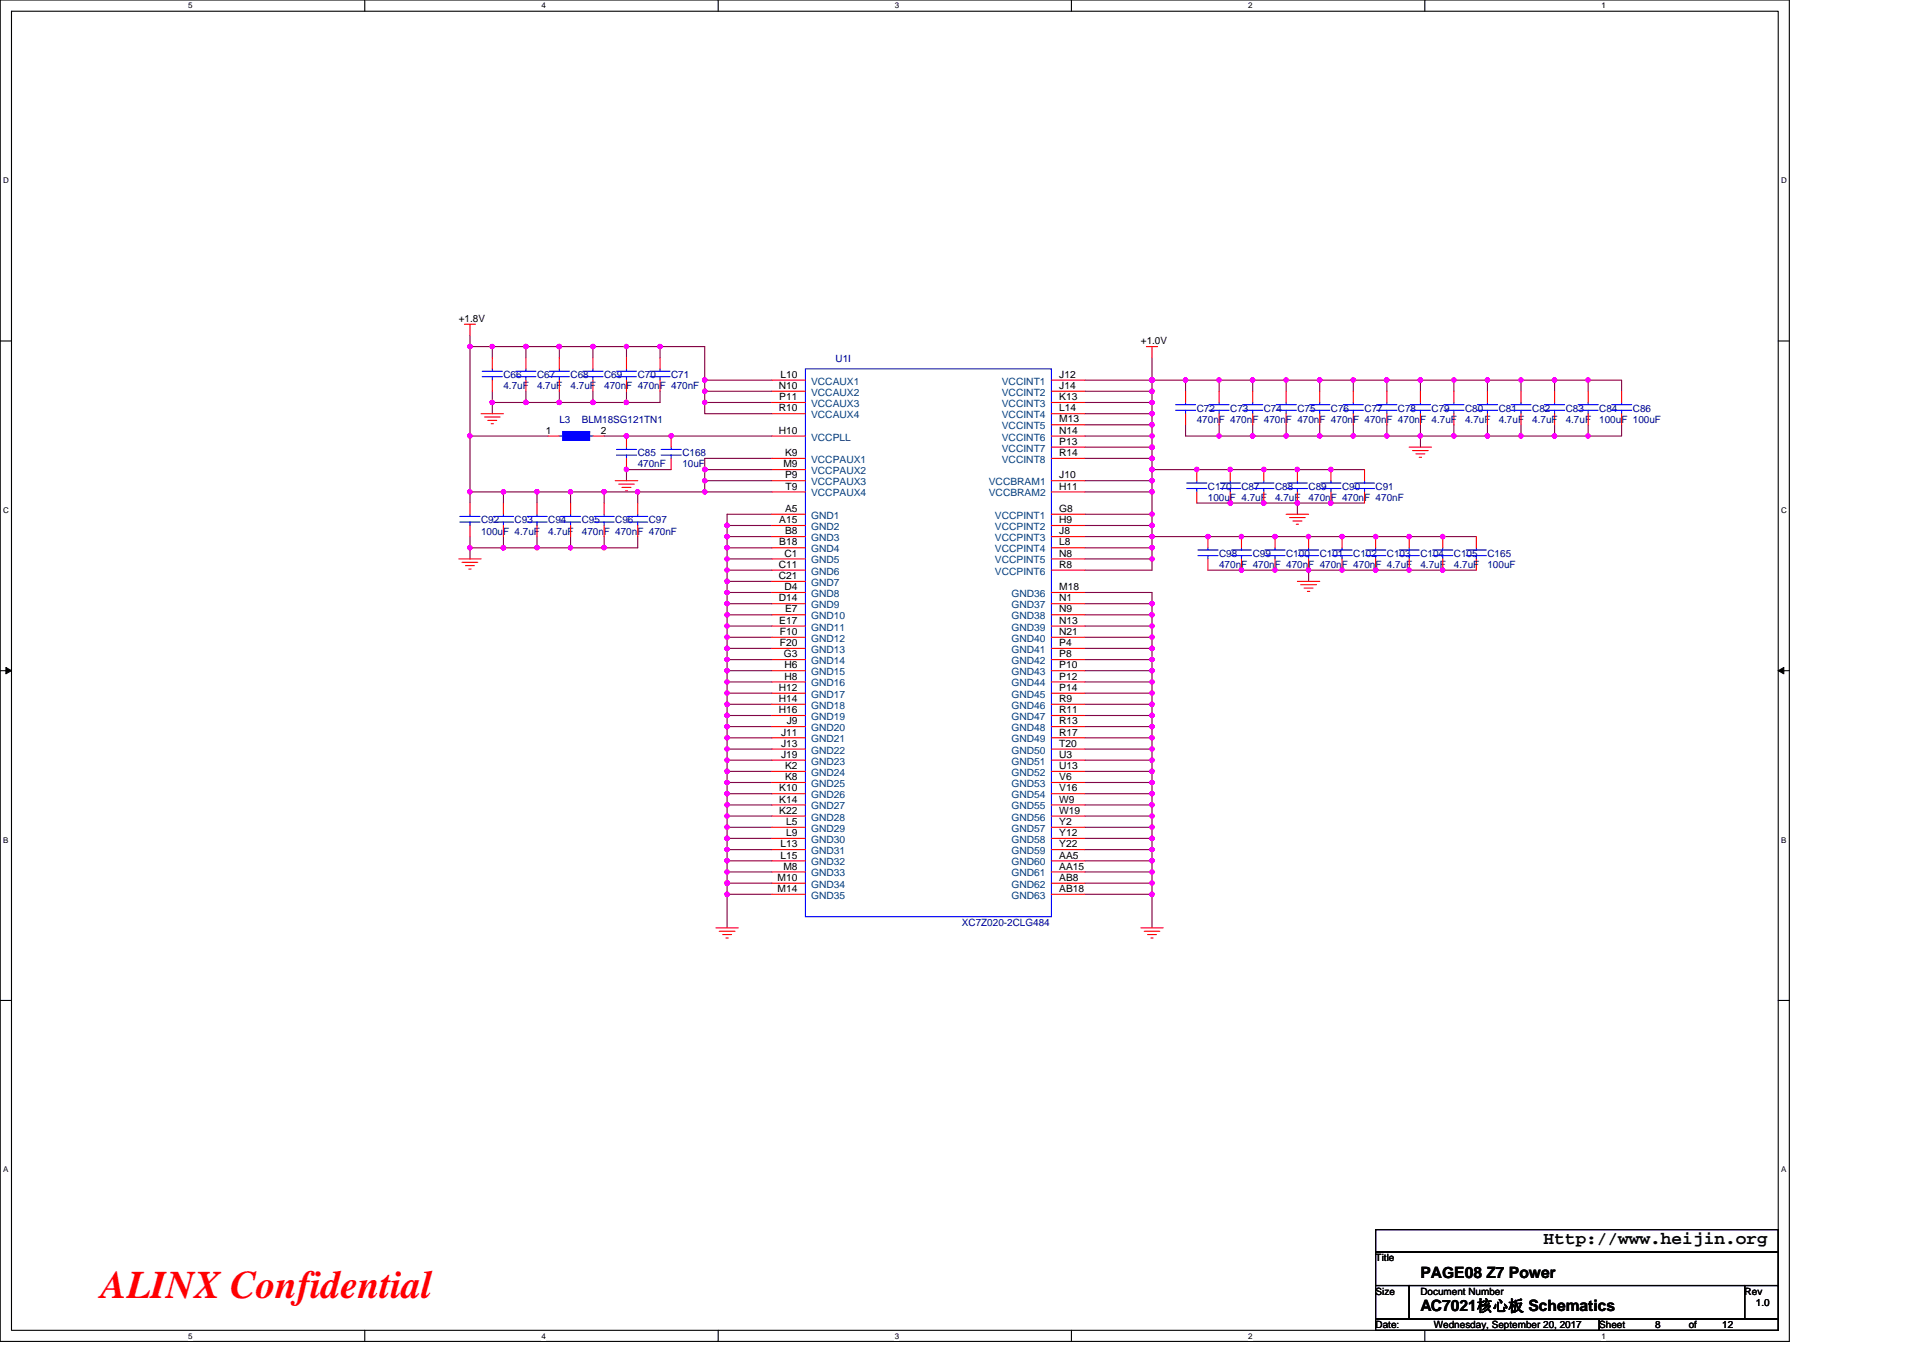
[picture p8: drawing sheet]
<svg xmlns="http://www.w3.org/2000/svg" width="297mm" height="210mm" viewBox="0 0 297 210" stroke-linecap="round" stroke-linejoin="round" font-family="sans-serif">
<path d="M0 0h276.4v207.3h-276.4zM1.8 1.7h272.9v203.8h-272.9z" fill="none" stroke="#000" stroke-width=".17"/>
<g fill="#fff">
<path d="M29.1 .2h.6v1.4h-.6z"/>
<path d="M29.1 205.7h.6v1.4h-.6z"/>
</g>
<path d="M56.3 0v1.7M56.3 205.5v1.8" fill="none" stroke="#000" stroke-width=".17"/>
<g fill="#fff">
<path d="M83.6 .2h.7v1.4h-.7z"/>
<path d="M83.6 205.7h.7v1.4h-.7z"/>
</g>
<path d="M110.9 0v1.7M110.9 205.5v1.8" fill="none" stroke="#000" stroke-width=".17"/>
<g fill="#fff">
<path d="M138.2 .2h.7v1.4h-.7z"/>
<path d="M138.2 205.7h.7v1.4h-.7z"/>
</g>
<path d="M165.5 0v1.7M165.5 205.5v1.8" fill="none" stroke="#000" stroke-width=".17"/>
<g fill="#fff">
<path d="M192.8 .2h.6v1.4h-.6z"/>
<path d="M192.8 205.7h.6v1.4h-.6z"/>
</g>
<path d="M220.1 0v1.7M220.1 205.5v1.8" fill="none" stroke="#000" stroke-width=".17"/>
<g fill="#fff">
<path d="M247.4 .2h.6v1.4h-.6z"/>
<path d="M247.4 205.7h.6v1.4h-.6z"/>
<path d="M.5 27.2h.8v1.4h-.8z"/>
<path d="M275.1 27.2h.9v1.4h-.9z"/>
<path d="M.5 78.1h.8v1.4h-.8z"/>
<path d="M275.1 78.1h.9v1.4h-.9z"/>
</g>
<path d="M0 52.7h1.8M274.7 52.7h1.7" fill="none" stroke="#000" stroke-width=".17"/>
<g fill="#fff">
<path d="M.5 129.1h.8v1.4h-.8z"/>
<path d="M275.1 129.1h.8v1.4h-.8z"/>
</g>
<path d="M0 103.6h1.8M274.7 103.6h1.7" fill="none" stroke="#000" stroke-width=".17"/>
<path d="M.9 103.1l.9 .5-.9 .5zM274.7 103.6l.8-.5v1z" fill="#000" stroke="#000" stroke-width=".15"/>
<g fill="#fff">
<path d="M.5 180h.8v1.4h-.8z"/>
<path d="M275.1 180h.8v1.4h-.8z"/>
</g>
<path d="M0 154.6h1.8M274.7 154.6h1.7M212.5 190h62.2v3.5h-62.2zM212.5 193.5h62.2v5.1h-62.2zM212.5 198.6h5.2v5.2h-5.2zM217.7 198.6h51.8v5.2h-51.8zM269.5 198.6h5.2v5.2h-5.2zM212.5 203.8h34.5v1.7h-34.5zM247 203.8h27.7v1.7h-27.7z" fill="none" stroke="#000" stroke-width=".17"/>
<g fill="none" stroke="#800040" stroke-width=".17">
<path d="M72.6 53.6v13.8h12.1M72.6 53.6h3.4M72.6 51.8v1.8M76 53.6v1.7M76 53.6h5.2M81.2 53.6h5.2M81.2 53.6v1.7M86.4 53.6h5.2M86.4 53.6v1.7M91.6 53.6h10.4M91.6 53.6v1.7M96.8 53.6v1.7"/>
<path d="M102 53.6h6.9v5.1h10.3M102 53.6v1.7M108.9 58.7v1.8M167.6 58.7h10.3M177.9 58.7h5.2M177.9 58.7v1.8M177.9 55.3v3.4M183.1 58.7v1.8M183.1 58.7h5.2M188.3 58.7v1.8M188.3 58.7h5.2M193.5 58.7v1.8"/>
<path d="M193.5 58.7h5.2M198.7 58.7v1.8M198.7 58.7h5.2M203.9 58.7v1.8M203.9 58.7h5.1M209 58.7v1.8M209 58.7h5.2M214.2 58.7v1.8M214.2 58.7h5.2M219.4 58.7v1.8M219.4 58.7h5.2M224.6 58.7v1.8"/>
<path d="M224.6 58.7h5.2M229.8 58.7v1.8M229.8 58.7h5.1M234.9 58.7v1.8M234.9 58.7h5.2M240.1 58.7v1.8M240.1 58.7h5.2M245.3 58.7v1.8M245.3 58.7h5.2v1.8M72.6 76v1.7M72.6 76h5.2v1.7M72.6 67.4v8.6"/>
<path d="M76 60.5v1.7M76 62.2h5.2M76 62.2v1.7M77.8 76h5.1v1.7M81.2 62.2h5.2M81.2 60.5v1.7M82.9 76h5.2v1.7M86.4 62.2h5.2M86.4 60.5v1.7M88.1 76h5.2M91.6 60.5v1.7M91.6 62.2h5.2"/>
<path d="M93.3 76h5.2M93.3 67.4h25.9M93.3 76v1.7M96.8 60.5v1.7M98.5 76v1.7M98.5 76h10.4M102 60.5v1.7h-5.2M103.7 72.6h-6.9v1.7M108.9 62.2v1.7h10.3M108.9 60.5v1.7h10.3M108.9 60.5h10.3M108.9 76h10.3"/>
<path d="M108.9 72.6h10.3M108.9 74.3h10.3M108.9 74.3v1.7M108.9 72.6v1.7M119.2 70.8h-10.3v1.8M119.2 79.5h-6.9v1.7M167.6 60.5h10.3M167.6 62.2h10.3v1.7M167.6 63.9h10.3M167.6 65.6h10.3M167.6 67.4h10.3M167.6 69.1h10.3"/>
<path d="M167.6 70.8h10.3v1.8M167.6 74.3h10.3M167.6 76h10.3M167.6 79.5h10.3M177.9 63.9v1.7M177.9 67.4v1.7M177.9 74.3v1.7M177.9 65.6v1.8M177.9 79.5v1.7M177.9 72.6v1.7M177.9 76v3.5M177.9 69.1v1.7"/>
<path d="M177.9 60.5v1.7M177.9 72.6h32.9M183.1 65.6v1.8h5.2M184.9 77.7h15.5M188.3 65.6v1.8M188.3 67.4h5.2M193.5 65.6v1.8M193.5 67.4h5.2M198.7 65.6v1.8M198.7 67.4h5.2M200.4 77.7v1.8M200.4 77.7h10.4"/>
<path d="M203.9 65.6v1.8M203.9 67.4h5.1M209 65.6v1.8M209 67.4h5.2M214.2 65.6v1.8M214.2 67.4h5.2M219.4 65.6v1.8M219.4 67.4v1.7M219.4 67.4h5.2M224.6 65.6v1.8M224.6 67.4h5.2M229.8 67.4h5.1"/>
<path d="M229.8 65.6v1.8M234.9 65.6v1.8M234.9 67.4h5.2M240.1 65.6v1.8M240.1 67.4h5.2M245.3 65.6v1.8M250.5 65.6v1.8h-5.2M72.6 84.6h5.2M72.6 84.6v1.8M72.6 82.9v1.7M77.8 84.6h5.1M77.8 82.9v1.7"/>
<path d="M82.9 84.6h5.2M82.9 82.9v1.7M88.1 82.9v1.7M88.1 84.6h5.2M93.3 82.9v1.7M98.5 82.9v1.7h-5.2M112.3 81.2h6.9M112.3 82.9h6.9M112.3 84.6h6.9M112.3 86.4h6.9M112.3 88.1h6.9M112.3 89.8h6.9"/>
<path d="M112.3 91.5h6.9M112.3 93.3h6.9M112.3 95h6.9M112.3 96.7h6.9M112.3 98.5h6.9M112.3 81.2v1.7M112.3 82.9v1.7M112.3 84.6v1.8M112.3 86.4v1.7M112.3 88.1v1.7M112.3 89.8v1.7M112.3 91.5v1.8"/>
<path d="M112.3 93.3v1.7M112.3 95v1.7M112.3 96.7v1.8M112.3 98.5v1.7M167.6 81.2h10.3M167.6 82.9h10.3M167.6 84.6h10.3M167.6 86.4h10.3M167.6 91.5h10.3v1.8M167.6 93.3h10.3M167.6 95h10.3M167.6 96.7h10.3"/>
<path d="M167.6 98.5h10.3M177.9 81.2v1.7M177.9 84.6v1.8M177.9 86.4v1.7h-10.3M177.9 82.9v1.7M177.9 93.3v1.7M177.9 95v1.7M177.9 96.7v1.8M177.9 98.5v1.7M177.9 82.9h50.1M186.6 88.1h15.5M202.1 88.1v1.7"/>
<path d="M202.1 88.1h25.9M112.3 100.2h6.9M112.3 101.9h6.9M112.3 103.6h6.9M112.3 105.4h6.9M112.3 107.1h6.9M112.3 108.8h6.9M112.3 110.6h6.9M112.3 112.3h6.9M112.3 114h6.9M112.3 115.7h6.9M112.3 117.5h6.9"/>
<path d="M112.3 119.2h6.9M112.3 100.2v1.7M112.3 101.9v1.7M112.3 103.6v1.8M112.3 105.4v1.7M112.3 107.1v1.7M112.3 108.8v1.8M112.3 110.6v1.7M112.3 112.3v1.7M112.3 114v1.7M112.3 115.7v1.8M112.3 117.5v1.7"/>
<path d="M112.3 119.2v1.7M167.6 100.2h10.3M167.6 101.9h10.3M167.6 103.6h10.3M167.6 105.4h10.3M167.6 107.1h10.3M167.6 108.8h10.3M167.6 110.6h10.3M167.6 112.3h10.3M167.6 114h10.3M167.6 115.7h10.3M167.6 117.5h10.3"/>
<path d="M167.6 119.2h10.3M177.9 100.2v1.7M177.9 103.6v1.8M177.9 101.9v1.7M177.9 110.6v1.7M177.9 108.8v1.8M177.9 107.1v1.7M177.9 105.4v1.7M177.9 112.3v1.7M177.9 114v1.7M177.9 115.7v1.8M177.9 117.5v1.7"/>
<path d="M177.9 119.2v1.7M112.3 120.9h6.9M112.3 122.6h6.9M112.3 124.4h6.9M112.3 126.1h6.9M112.3 127.8h6.9M112.3 129.5h6.9M112.3 131.3h6.9M112.3 133h6.9M112.3 134.7h6.9M112.3 136.5h6.9M112.3 138.2h6.9"/>
<path d="M112.3 120.9v1.7M112.3 122.6v1.8M112.3 124.4v1.7M112.3 127.8v1.7M112.3 129.5v1.8M112.3 131.3v1.7M112.3 134.7v1.8M112.3 138.2v5.2M112.3 126.1v1.7M112.3 133v1.7M112.3 136.5v1.7M167.6 120.9h10.3"/>
<path d="M167.6 122.6h10.3M167.6 124.4h10.3M167.6 126.1h10.3M167.6 127.8h10.3M167.6 129.5h10.3M167.6 131.3h10.3M167.6 133h10.3M167.6 134.7h10.3M167.6 136.5h10.3M167.6 138.2h10.3M177.9 120.9v1.7M177.9 124.4v1.7"/>
<path d="M177.9 122.6v1.8M177.9 131.3v1.7M177.9 129.5v1.8M177.9 127.8v1.7M177.9 126.1v1.7M177.9 138.2v5.2M177.9 134.7v1.8M177.9 133v1.7M177.9 136.5v1.7"/>
</g>
<g fill="#f0f" stroke="#f0f" stroke-width=".17">
<circle cx="91.6" cy="62.2" r=".33"/>
<circle cx="96.8" cy="62.2" r=".33"/>
<circle cx="81.2" cy="53.5" r=".33"/>
<circle cx="76" cy="53.5" r=".33"/>
<circle cx="108.9" cy="62.2" r=".33"/>
<circle cx="108.9" cy="60.4" r=".34"/>
<circle cx="108.9" cy="58.7" r=".34"/>
<circle cx="72.6" cy="76" r=".34"/>
<circle cx="72.6" cy="84.6" r=".34"/>
<circle cx="86.4" cy="62.2" r=".33"/>
<circle cx="81.2" cy="62.2" r=".33"/>
<circle cx="76" cy="62.2" r=".33"/>
<circle cx="91.6" cy="53.5" r=".33"/>
<circle cx="86.4" cy="53.5" r=".33"/>
<circle cx="96.8" cy="53.5" r=".33"/>
<circle cx="101.9" cy="53.5" r=".33"/>
<circle cx="77.8" cy="76" r=".34"/>
<circle cx="82.9" cy="76" r=".34"/>
<circle cx="93.3" cy="76" r=".34"/>
<circle cx="88.1" cy="76" r=".34"/>
<circle cx="98.5" cy="76" r=".34"/>
<circle cx="77.8" cy="84.6" r=".34"/>
<circle cx="93.3" cy="84.6" r=".34"/>
<circle cx="82.9" cy="84.6" r=".34"/>
<circle cx="88.1" cy="84.6" r=".34"/>
<circle cx="108.9" cy="76" r=".34"/>
<circle cx="108.9" cy="72.5" r=".34"/>
<circle cx="108.9" cy="74.3" r=".34"/>
<circle cx="103.7" cy="67.3" r=".34"/>
<circle cx="96.8" cy="72.5" r=".34"/>
<circle cx="96.8" cy="67.3" r=".34"/>
<circle cx="72.6" cy="67.3" r=".34"/>
<circle cx="72.6" cy="53.5" r=".33"/>
<circle cx="112.3" cy="81.2" r=".34"/>
<circle cx="112.3" cy="82.9" r=".34"/>
<circle cx="112.3" cy="84.6" r=".34"/>
<circle cx="112.3" cy="86.4" r=".34"/>
<circle cx="112.3" cy="88.1" r=".33"/>
<circle cx="112.3" cy="89.8" r=".34"/>
<circle cx="112.3" cy="91.5" r=".34"/>
<circle cx="112.3" cy="93.3" r=".34"/>
<circle cx="112.3" cy="95" r=".34"/>
<circle cx="112.3" cy="96.7" r=".33"/>
<circle cx="112.3" cy="98.4" r=".34"/>
<circle cx="112.3" cy="100.2" r=".34"/>
<circle cx="112.3" cy="101.9" r=".34"/>
<circle cx="112.3" cy="103.6" r=".34"/>
<circle cx="112.3" cy="105.4" r=".33"/>
<circle cx="112.3" cy="107.1" r=".34"/>
<circle cx="112.3" cy="108.8" r=".34"/>
<circle cx="112.3" cy="110.5" r=".34"/>
<circle cx="112.3" cy="112.3" r=".34"/>
<circle cx="112.3" cy="114" r=".33"/>
<circle cx="112.3" cy="115.7" r=".34"/>
<circle cx="112.3" cy="117.5" r=".34"/>
<circle cx="112.3" cy="119.2" r=".34"/>
<circle cx="112.3" cy="120.9" r=".34"/>
<circle cx="112.3" cy="122.6" r=".33"/>
<circle cx="112.3" cy="124.4" r=".34"/>
<circle cx="112.3" cy="127.8" r=".34"/>
<circle cx="112.3" cy="129.5" r=".34"/>
<circle cx="112.3" cy="131.3" r=".33"/>
<circle cx="112.3" cy="134.7" r=".34"/>
<circle cx="112.3" cy="136.4" r=".34"/>
<circle cx="112.3" cy="138.2" r=".34"/>
<circle cx="177.9" cy="58.7" r=".34"/>
<circle cx="177.9" cy="62.2" r=".33"/>
<circle cx="177.9" cy="65.6" r=".34"/>
<circle cx="177.9" cy="63.9" r=".34"/>
<circle cx="177.9" cy="69.1" r=".34"/>
<circle cx="177.9" cy="67.3" r=".34"/>
<circle cx="177.9" cy="70.8" r=".33"/>
<circle cx="177.9" cy="74.3" r=".34"/>
<circle cx="177.9" cy="79.4" r=".33"/>
<circle cx="177.9" cy="82.9" r=".34"/>
<circle cx="177.9" cy="81.2" r=".34"/>
<circle cx="177.9" cy="86.4" r=".34"/>
<circle cx="177.9" cy="84.6" r=".34"/>
<circle cx="177.9" cy="93.3" r=".34"/>
<circle cx="177.9" cy="95" r=".34"/>
<circle cx="177.9" cy="96.7" r=".33"/>
<circle cx="177.9" cy="100.2" r=".34"/>
<circle cx="177.9" cy="103.6" r=".34"/>
<circle cx="177.9" cy="101.9" r=".34"/>
<circle cx="177.9" cy="110.5" r=".34"/>
<circle cx="177.9" cy="108.8" r=".34"/>
<circle cx="177.9" cy="107.1" r=".34"/>
<circle cx="177.9" cy="105.4" r=".33"/>
<circle cx="177.9" cy="112.3" r=".34"/>
<circle cx="177.9" cy="114" r=".33"/>
<circle cx="177.9" cy="115.7" r=".34"/>
<circle cx="177.9" cy="117.5" r=".34"/>
<circle cx="177.9" cy="120.9" r=".34"/>
<circle cx="177.9" cy="124.4" r=".34"/>
<circle cx="177.9" cy="122.6" r=".33"/>
<circle cx="177.9" cy="131.3" r=".33"/>
<circle cx="177.9" cy="129.5" r=".34"/>
<circle cx="177.9" cy="127.8" r=".34"/>
<circle cx="177.9" cy="126.1" r=".34"/>
<circle cx="177.9" cy="138.2" r=".34"/>
<circle cx="177.9" cy="134.7" r=".34"/>
<circle cx="177.9" cy="133" r=".34"/>
<circle cx="177.9" cy="119.2" r=".34"/>
<circle cx="245.3" cy="58.7" r=".34"/>
<circle cx="240.1" cy="58.7" r=".34"/>
<circle cx="229.8" cy="58.7" r=".34"/>
<circle cx="224.6" cy="58.7" r=".34"/>
<circle cx="219.4" cy="58.7" r=".34"/>
<circle cx="214.2" cy="58.7" r=".34"/>
<circle cx="209" cy="58.7" r=".34"/>
<circle cx="203.9" cy="58.7" r=".34"/>
<circle cx="198.7" cy="58.7" r=".34"/>
<circle cx="193.5" cy="58.7" r=".34"/>
<circle cx="188.3" cy="58.7" r=".34"/>
<circle cx="183.1" cy="58.7" r=".34"/>
<circle cx="234.9" cy="67.3" r=".34"/>
<circle cx="224.6" cy="67.3" r=".34"/>
<circle cx="219.4" cy="67.3" r=".34"/>
<circle cx="214.2" cy="67.3" r=".34"/>
<circle cx="209" cy="67.3" r=".34"/>
<circle cx="203.9" cy="67.3" r=".34"/>
<circle cx="198.7" cy="67.3" r=".34"/>
<circle cx="193.5" cy="67.3" r=".34"/>
<circle cx="188.3" cy="67.3" r=".34"/>
<circle cx="245.3" cy="67.3" r=".34"/>
<circle cx="240.1" cy="67.3" r=".34"/>
<circle cx="205.6" cy="72.5" r=".34"/>
<circle cx="195.2" cy="72.5" r=".34"/>
<circle cx="190" cy="72.5" r=".34"/>
<circle cx="184.8" cy="72.5" r=".34"/>
<circle cx="177.9" cy="72.5" r=".34"/>
<circle cx="190" cy="77.7" r=".34"/>
<circle cx="205.6" cy="77.7" r=".34"/>
<circle cx="200.4" cy="77.7" r=".34"/>
<circle cx="195.2" cy="77.7" r=".34"/>
<circle cx="200.4" cy="72.5" r=".34"/>
<circle cx="217.7" cy="82.9" r=".34"/>
<circle cx="212.5" cy="82.9" r=".34"/>
<circle cx="191.7" cy="82.9" r=".34"/>
<circle cx="186.6" cy="82.9" r=".34"/>
<circle cx="207.3" cy="82.9" r=".34"/>
<circle cx="196.9" cy="82.9" r=".34"/>
<circle cx="202.1" cy="82.9" r=".34"/>
<circle cx="196.9" cy="88.1" r=".33"/>
<circle cx="222.8" cy="88.1" r=".33"/>
<circle cx="217.7" cy="88.1" r=".33"/>
<circle cx="191.8" cy="88.1" r=".33"/>
<circle cx="202.1" cy="88.1" r=".33"/>
<circle cx="207.3" cy="88.1" r=".33"/>
<circle cx="229.8" cy="67.3" r=".34"/>
<circle cx="234.9" cy="58.7" r=".34"/>
<circle cx="177.9" cy="98.4" r=".34"/>
<circle cx="112.3" cy="126.1" r=".34"/>
<circle cx="177.9" cy="76" r=".34"/>
<circle cx="177.9" cy="60.4" r=".34"/>
<circle cx="177.9" cy="136.4" r=".34"/>
<circle cx="112.3" cy="133" r=".34"/>
<circle cx="212.5" cy="88.1" r=".33"/>
<circle cx="222.8" cy="82.9" r=".34"/>
</g>
<g fill="none" stroke="#f00" stroke-width=".17">
<path d="M71.7 50.1h1.7M72.6 50.1v1.7M76 55.3v1.7M76 58.7v1.8M81.2 55.3v1.7M81.2 58.7v1.8M86.4 55.3v1.7M86.4 58.7v1.8M91.6 55.3v1.7M91.6 58.7v1.8M96.8 55.3v1.7M96.8 58.7v1.8"/>
<path d="M102 55.3v1.7M102 58.7v1.8M119.2 58.7h5.2M162.4 58.7h5.2M177.1 53.6h1.7M177.9 53.6v1.7M72.6 77.7v1.8M74.3 63.9h3.5M74.8 64.4h2.5M75.4 65h1.3M75.9 65.5h.3M77.8 77.7v1.8"/>
<path d="M82.9 77.7v1.8M84.7 67.4h1.7M88.1 77.7v1.8M91.6 67.4h1.7M93.3 77.7v1.8M95 74.3h3.5M95.6 74.8h2.4M96.1 75.3h1.4M96.6 75.8h.3M96.8 67.4v1.7M96.8 70.8v1.8M98.5 77.7v1.8"/>
<path d="M103.7 67.4v1.7M103.7 70.8v1.8M119.2 60.5h5.2M119.2 62.2h5.2M119.2 63.9h5.2M119.2 67.4h5.2M119.2 70.8h5.2M119.2 72.6h5.2M119.2 74.3h5.2M119.2 76h5.2M119.2 79.5h5.2M162.4 60.5h5.2"/>
<path d="M162.4 62.2h5.2M162.4 63.9h5.2M162.4 65.6h5.2M162.4 67.4h5.2M162.4 69.1h5.2M162.4 70.8h5.2M162.4 74.3h5.2M162.4 76h5.2M162.4 79.5h5.2M183.1 60.5v1.7M183.1 63.9v1.7M184.9 72.6v1.7"/>
<path d="M184.9 76v1.7M188.3 60.5v1.7M188.3 63.9v1.7M190 72.6v1.7M190 76v1.7M193.5 60.5v1.7M193.5 63.9v1.7M195.2 72.6v1.7M195.2 76v1.7M198.7 79.5h3.4M198.7 60.5v1.7M198.7 63.9v1.7"/>
<path d="M199.2 80h2.4M200.4 72.6v1.7M200.4 76v1.7M203.9 60.5v1.7M203.9 63.9v1.7M205.6 72.6v1.7M205.6 76v1.7M209 60.5v1.7M209 63.9v1.7M210.8 72.6v1.7M210.8 76v1.7M214.2 60.5v1.7"/>
<path d="M214.2 63.9v1.7M217.7 69.1h3.4M218.2 69.6h2.4M218.7 70.1h1.4M219.2 70.7h.4M219.4 60.5v1.7M219.4 63.9v1.7M224.6 60.5v1.7M224.6 63.9v1.7M229.8 60.5v1.7M229.8 63.9v1.7M234.9 60.5v1.7"/>
<path d="M234.9 63.9v1.7M240.1 60.5v1.7M240.1 63.9v1.7M245.3 60.5v1.7M245.3 63.9v1.7M250.5 60.5v1.7M250.5 63.9v1.7M70.9 86.4h3.4M71.4 86.9h2.4M71.9 87.4h1.4M72.4 87.9h.4M72.6 81.2v1.7"/>
<path d="M77.8 81.2v1.7M82.9 81.2v1.7M88.1 81.2v1.7M93.3 81.2v1.7M98.5 81.2v1.7M119.2 81.2h5.2M119.2 82.9h5.2M119.2 84.6h5.2M119.2 86.4h5.2M119.2 88.1h5.2M119.2 89.8h5.2M119.2 91.5h5.2"/>
<path d="M119.2 93.3h5.2M119.2 95h5.2M119.2 96.7h5.2M119.2 98.5h5.2M162.4 81.2h5.2M162.4 82.9h5.2M162.4 84.6h5.2M162.4 86.4h5.2M162.4 88.1h5.2M162.4 91.5h5.2M162.4 93.3h5.2M162.4 95h5.2"/>
<path d="M162.4 96.7h5.2M162.4 98.5h5.2M186.6 82.9v1.7M186.6 86.4v1.7M191.8 82.9v1.7M191.8 86.4v1.7M197 82.9v1.7M197 86.4v1.7M199.7 80.5h1.4M200.2 81h.4M200.4 89.8h3.5M200.9 90.3h2.4"/>
<path d="M201.4 90.9h1.4M201.9 91.4h.4M202.1 82.9v1.7M202.1 86.4v1.7M207.3 82.9v1.7M207.3 86.4v1.7M212.5 82.9v1.7M212.5 86.4v1.7M217.7 82.9v1.7M217.7 86.4v1.7M222.9 82.9v1.7M222.9 86.4v1.7"/>
<path d="M228 82.9v1.7M228 86.4v1.7M119.2 100.2h5.2M119.2 101.9h5.2M119.2 103.6h5.2M119.2 105.4h5.2M119.2 107.1h5.2M119.2 108.8h5.2M119.2 110.6h5.2M119.2 112.3h5.2M119.2 114h5.2M119.2 115.7h5.2"/>
<path d="M119.2 117.5h5.2M119.2 119.2h5.2M162.4 100.2h5.2M162.4 101.9h5.2M162.4 103.6h5.2M162.4 105.4h5.2M162.4 107.1h5.2M162.4 108.8h5.2M162.4 110.6h5.2M162.4 112.3h5.2M162.4 114h5.2M162.4 115.7h5.2"/>
<path d="M162.4 117.5h5.2M162.4 119.2h5.2M119.2 120.9h5.2M119.2 122.6h5.2M119.2 124.4h5.2M119.2 126.1h5.2M119.2 127.8h5.2M119.2 129.5h5.2M119.2 131.3h5.2M119.2 133h5.2M119.2 134.7h5.2M119.2 136.5h5.2"/>
<path d="M119.2 138.2h5.2M162.4 120.9h5.2M162.4 122.6h5.2M162.4 124.4h5.2M162.4 126.1h5.2M162.4 127.8h5.2M162.4 129.5h5.2M162.4 131.3h5.2M162.4 133h5.2M162.4 134.7h5.2M162.4 136.5h5.2M162.4 138.2h5.2"/>
<path d="M110.6 143.4h3.4M111.1 143.9h2.4M111.6 144.4h1.4M112.1 144.9h.4M176.2 143.4h3.5M176.7 143.9h2.5M177.3 144.4h1.3M177.8 144.9h.3"/>
</g>
<g fill="none" stroke="#00f" stroke-width=".17">
<path d="M74.5 58.2h3.1M74.5 57.4h3.1M76 57v.4M76 58.2v.5M79.7 58.2h3.1M79.7 57.4h3.1M81.2 57v.4M81.2 58.2v.5M84.9 58.2h3.1M84.9 57.4h3.1M86.4 57v.4M86.4 58.2v.5"/>
<path d="M90 58.2h3.2M90 57.4h3.2M91.6 57v.4M91.6 58.2v.5M95.2 58.2h3.1M95.2 57.4h3.1M96.8 57v.4M96.8 58.2v.5M100.4 58.2h3.1M100.4 57.4h3.1M102 57v.4M102 58.2v.5"/>
<path d="M124.4 57h38v84.6h-38zM71 79.8h3.1M72.6 79.5v.3M76.2 79.8h3.1M77.8 79.5v.3M81.4 79.8h3.1M82.9 79.5v.3M86.4 67.4h.5M86.6 79.8h3.1M88.1 79.5v.3M91.1 67.4h.5M91.8 79.8h3.1"/>
<path d="M93.3 79.5v.3M95.2 70.3h3.1M95.2 69.4h3.1M96.8 69.1v.3M96.8 70.3v.5M96.9 79.8h3.2M98.5 79.5v.3M102.1 70.3h3.1M102.1 69.4h3.1M103.7 69.1v.3M103.7 70.3v.5M181.6 63.4h3.1"/>
<path d="M181.6 62.5h3.1M183.1 62.2v.3M183.1 63.4v.5M183.3 75.5h3.1M183.3 74.6h3.1M184.9 74.3v.3M184.9 75.5v.5M186.7 63.4h3.2M186.7 62.5h3.2M188.3 62.2v.3M188.3 63.4v.5M188.5 75.5h3.1"/>
<path d="M188.5 74.6h3.1M190 74.3v.3M190 75.5v.5M191.9 63.4h3.1M191.9 62.5h3.1M193.5 62.2v.3M193.5 63.4v.5M193.7 75.5h3.1M193.7 74.6h3.1M195.2 74.3v.3M195.2 75.5v.5M197.1 63.4h3.1"/>
<path d="M197.1 62.5h3.1M198.7 62.2v.3M198.7 63.4v.5M198.9 75.5h3M198.9 74.6h3M200.4 74.3v.3M200.4 75.5v.5M202.3 63.4h3.1M202.3 62.5h3.1M203.9 62.2v.3M203.9 63.4v.5M204 75.5h3.1"/>
<path d="M204 74.6h3.1M205.6 74.3v.3M205.6 75.5v.5M207.5 63.4h3.1M207.5 62.5h3.1M209 62.2v.3M209 63.4v.5M209.2 75.5h3.1M209.2 74.6h3.1M210.8 74.3v.3M210.8 75.5v.5M212.7 63.4h3.1"/>
<path d="M212.7 62.5h3.1M214.2 62.2v.3M214.2 63.4v.5M217.8 63.4h3.2M217.8 62.5h3.2M219.4 62.2v.3M219.4 63.4v.5M223 63.4h3.1M223 62.5h3.1M224.6 62.2v.3M224.6 63.4v.5M228.2 63.4h3.1"/>
<path d="M228.2 62.5h3.1M229.8 62.2v.3M229.8 63.4v.5M233.4 63.4h3.1M233.4 62.5h3.1M234.9 62.2v.3M234.9 63.4v.5M238.6 63.4h3.1M238.6 62.5h3.1M240.1 62.2v.3M240.1 63.4v.5M243.8 63.4h3.1"/>
<path d="M243.8 62.5h3.1M245.3 62.2v.3M245.3 63.4v.5M248.9 63.4h3.1M248.9 62.5h3.1M250.5 62.2v.3M250.5 63.4v.5M71 80.7h3.1M72.6 80.7v.5M76.2 80.7h3.1M77.8 80.7v.5M81.4 80.7h3.1"/>
<path d="M82.9 80.7v.5M86.6 80.7h3.1M88.1 80.7v.5M91.8 80.7h3.1M93.3 80.7v.5M96.9 80.7h3.2M98.5 80.7v.5M185 85.9h3.1M185 85h3.1M186.6 84.6v.4M186.6 85.9v.5M190.2 85.9h3.1"/>
<path d="M190.2 85h3.1M191.8 84.6v.4M191.8 85.9v.5M195.4 85.9h3.1M195.4 85h3.1M197 84.6v.4M197 85.9v.5M200.6 85.9h3.1M200.6 85h3.1M202.1 84.6v.4M202.1 85.9v.5M205.8 85.9h3.1"/>
<path d="M205.8 85h3.1M207.3 84.6v.4M207.3 85.9v.5M210.9 85.9h3.2M210.9 85h3.2M212.5 84.6v.4M212.5 85.9v.5M216.1 85.9h3.1M216.1 85h3.1M217.7 84.6v.4M217.7 85.9v.5M221.3 85.9h3.1"/>
<path d="M221.3 85h3.1M222.9 84.6v.4M222.9 85.9v.5M226.5 85.9h3.1M226.5 85h3.1M228 84.6v.4M228 85.9v.5"/>
</g>
<path d="M86.9 66.7v1.4h4.2v-1.4z" fill-rule="evenodd" fill="#00f" stroke="#00f" stroke-width=".17"/>
<text font-size="6" fill="#f00" x="15.6" y="200.6">ALINX Confidential</text>
<text font-size="2.8" x="238.4" y="192.3">Http://www.heijin.org</text>
<g font-size="2.4">
<text x="219.4" y="197.4">PAGE08 Z7 Power</text>
<text x="219.4" y="202.6">AC7021核心板 Schematics</text>
</g>
<g font-size="1.5">
<text x="70.9" y="49.8">+1.8V</text>
<text x="176.2" y="53.2">+1.0V</text>
<text x="120.5" y="58.4">L10</text>
<text x="163.6" y="58.4">J12</text>
<text x="120.3" y="60.1">N10</text>
<text x="120.3" y="63.6">R10</text>
<text x="120.4" y="61.8">P11</text>
<text x="163.6" y="60.1">J14</text>
<text x="163.6" y="61.8">K13</text>
<text x="163.6" y="63.6">L14</text>
<text x="163.6" y="65.3">M13</text>
<text x="84.3" y="67">1</text>
<text x="92.8" y="67">2</text>
<text x="120.3" y="67">H10</text>
<text x="121.3" y="70.5">K9</text>
<text x="163.6" y="67">N14</text>
<text x="163.6" y="68.7">P13</text>
<text x="163.6" y="70.5">R14</text>
<text x="121" y="72.2">M9</text>
<text x="121.3" y="73.9">P9</text>
<text x="121.3" y="75.6">T9</text>
<text x="163.6" y="73.9">J10</text>
<text x="163.6" y="75.6">H11</text>
<text x="120.4" y="80.8">A15</text>
<text x="121.3" y="79.1">A5</text>
<text x="121.3" y="82.6">B8</text>
<text x="163.6" y="79.1">G8</text>
<text x="163.6" y="80.8">H9</text>
<text x="163.6" y="82.6">J8</text>
<text x="120.3" y="87.7">C11</text>
<text x="120.3" y="89.5">C21</text>
<text x="120.4" y="84.3">B18</text>
<text x="121.2" y="86">C1</text>
<text x="163.6" y="84.3">L8</text>
<text x="163.6" y="86">N8</text>
<text x="163.6" y="87.7">R8</text>
<text x="120.3" y="92.9">D14</text>
<text x="121.2" y="91.2">D4</text>
<text x="121.3" y="94.6">E7</text>
<text x="163.6" y="91.2">M18</text>
<text x="163.6" y="92.9">N1</text>
<text x="163.6" y="94.6">N9</text>
<text x="120.4" y="96.4">E17</text>
<text x="120.5" y="98.1">F10</text>
<text x="120.5" y="99.8">F20</text>
<text x="121.1" y="101.6">G3</text>
<text x="163.6" y="96.4">N13</text>
<text x="163.6" y="98.1">N21</text>
<text x="163.6" y="99.8">P4</text>
<text x="163.6" y="101.6">P8</text>
<text x="120.3" y="106.7">H12</text>
<text x="121.2" y="103.3">H6</text>
<text x="121.2" y="105">H8</text>
<text x="163.6" y="103.3">P10</text>
<text x="163.6" y="105">P12</text>
<text x="163.6" y="106.7">P14</text>
<text x="120.3" y="108.5">H14</text>
<text x="120.3" y="110.2">H16</text>
<text x="120.6" y="113.6">J11</text>
<text x="121.5" y="111.9">J9</text>
<text x="163.6" y="108.5">R9</text>
<text x="163.6" y="110.2">R11</text>
<text x="163.6" y="111.9">R13</text>
<text x="163.6" y="113.6">R17</text>
<text x="120.6" y="115.4">J13</text>
<text x="120.6" y="117.1">J19</text>
<text x="121.3" y="118.8">K2</text>
<text x="163.6" y="115.4">T20</text>
<text x="163.6" y="117.1">U3</text>
<text x="163.6" y="118.8">U13</text>
<text x="120.4" y="122.3">K10</text>
<text x="120.4" y="124">K14</text>
<text x="120.4" y="125.7">K22</text>
<text x="121.3" y="120.5">K8</text>
<text x="163.6" y="120.5">V6</text>
<text x="163.6" y="122.3">V16</text>
<text x="163.6" y="124">W9</text>
<text x="163.6" y="125.7">W19</text>
<text x="120.5" y="130.9">L13</text>
<text x="121.4" y="127.5">L5</text>
<text x="121.4" y="129.2">L9</text>
<text x="163.6" y="127.5">Y2</text>
<text x="163.6" y="129.2">Y12</text>
<text x="163.6" y="130.9">Y22</text>
<text x="120.1" y="136.1">M10</text>
<text x="120.1" y="137.8">M14</text>
<text x="120.5" y="132.7">L15</text>
<text x="121" y="134.4">M8</text>
<text x="163.6" y="132.7">AA5</text>
<text x="163.6" y="134.4">AA15</text>
<text x="163.6" y="136.1">AB8</text>
<text x="163.6" y="137.8">AB18</text>
<text x="212.5" y="194.9">Title</text>
<text x="212.5" y="200">Size</text>
<text x="219.4" y="200">Document Number</text>
<text x="269.5" y="200">Rev</text>
<text x="271.2" y="201.8">1.0</text>
<text x="212.5" y="205.2">Date:</text>
<text x="221.5" y="205.2">Wednesday, September 20, 2017</text>
<text x="247" y="205.2">Sheet</text>
<text x="255.7" y="205.2">8</text>
<text x="260.9" y="205.2">of</text>
<text x="266" y="205.2">12</text>
</g>
<g font-size="1.5" fill="#000080">
<text x="77.8" y="58.4">C66</text>
<text x="82.9" y="58.4">C67</text>
<text x="88.1" y="58.4">C68</text>
<text x="93.3" y="58.4">C69</text>
<text x="98.5" y="58.4">C70</text>
<text x="103.7" y="58.4">C71</text>
<text x="129.1" y="56">U1I</text>
<text x="77.8" y="60.1">4.7uF</text>
<text x="82.9" y="60.1">4.7uF</text>
<text x="86.4" y="65.3">L3</text>
<text x="88.1" y="60.1">4.7uF</text>
<text x="89.9" y="65.3">BLM18SG121TN1</text>
<text x="93.3" y="60.1">470nF 470nF 470nF</text>
<text x="184.9" y="63.6">C72</text>
<text x="184.9" y="65.3">470nF 470nF 470nF 470nF 470nF 470nF 470nF 4.7uF</text>
<text x="190" y="63.6">C73</text>
<text x="195.2" y="63.6">C74</text>
<text x="200.4" y="63.6">C75</text>
<text x="205.6" y="63.6">C76</text>
<text x="210.8" y="63.6">C77</text>
<text x="215.9" y="63.6">C78</text>
<text x="221.1" y="63.6">C79</text>
<text x="226.3" y="63.6">C80</text>
<text x="226.3" y="65.3">4.7uF</text>
<text x="231.5" y="63.6">C81</text>
<text x="231.5" y="65.3">4.7uF</text>
<text x="236.7" y="63.6">C82</text>
<text x="236.7" y="65.3">4.7uF</text>
<text x="241.8" y="63.6">C83</text>
<text x="241.8" y="65.3">4.7uF</text>
<text x="247" y="63.6">C84</text>
<text x="247" y="65.3">100uF 100uF</text>
<text x="252.2" y="63.6">C86</text>
<text x="98.5" y="70.5">C85</text>
<text x="105.4" y="70.5">C168</text>
<text x="98.5" y="72.2">470nF</text>
<text x="105.4" y="72.2">10uF</text>
<text x="186.6" y="75.7">C170</text>
<text x="186.6" y="77.4">100uF 4.7uF</text>
<text x="191.8" y="75.7">C87</text>
<text x="197" y="75.7">C88</text>
<text x="197" y="77.4">4.7uF</text>
<text x="202.1" y="75.7">C89</text>
<text x="202.1" y="77.4">470nF 470nF 470nF</text>
<text x="207.3" y="75.7">C90</text>
<text x="212.5" y="75.7">C91</text>
<text x="74.3" y="80.9">C92</text>
<text x="74.3" y="82.6">100uF 4.7uF</text>
<text x="79.5" y="80.9">C93</text>
<text x="84.7" y="80.9">C94</text>
<text x="84.7" y="82.6">4.7uF</text>
<text x="89.9" y="80.9">C95</text>
<text x="89.9" y="82.6">470nF 470nF 470nF</text>
<text x="95" y="80.9">C96</text>
<text x="100.2" y="80.9">C97</text>
<text x="188.3" y="86">C98</text>
<text x="188.3" y="87.8">470nF 470nF 470nF 470nF 470nF 4.7uF</text>
<text x="193.5" y="86">C99</text>
<text x="198.7" y="86">C100</text>
<text x="203.9" y="86">C101</text>
<text x="209" y="86">C102</text>
<text x="214.2" y="86">C103</text>
<text x="219.4" y="86">C104</text>
<text x="219.4" y="87.8">4.7uF</text>
<text x="224.6" y="86">C105</text>
<text x="224.6" y="87.8">4.7uF</text>
<text x="229.8" y="86">C165</text>
<text x="229.8" y="87.8">100uF</text>
<text x="148.6" y="143">XC7Z020-2CLG484</text>
</g>
<g font-size="1.5" fill="#004080">
<text x="125.3" y="59.4">VCCAUX1</text>
<text x="154.7" y="59.4">VCCINT1</text>
<text x="125.3" y="61.2">VCCAUX2</text>
<text x="125.3" y="62.9">VCCAUX3</text>
<text x="125.3" y="64.6">VCCAUX4</text>
<text x="154.7" y="61.2">VCCINT2</text>
<text x="154.7" y="62.9">VCCINT3</text>
<text x="154.7" y="64.6">VCCINT4</text>
<text x="125.3" y="68.1">VCCPLL</text>
<text x="125.3" y="71.5">VCCPAUX1</text>
<text x="154.7" y="66.3">VCCINT5</text>
<text x="154.7" y="68.1">VCCINT6</text>
<text x="154.7" y="69.8">VCCINT7</text>
<text x="154.7" y="71.5">VCCINT8</text>
<text x="125.3" y="73.3">VCCPAUX2</text>
<text x="125.3" y="75">VCCPAUX3</text>
<text x="125.3" y="76.7">VCCPAUX4</text>
<text x="152.7" y="75">VCCBRAM1</text>
<text x="152.7" y="76.7">VCCBRAM2</text>
<text x="125.3" y="80.2">GND1</text>
<text x="125.3" y="81.9">GND2</text>
<text x="125.3" y="83.6">GND3</text>
<text x="153.7" y="80.2">VCCPINT1</text>
<text x="153.7" y="81.9">VCCPINT2</text>
<text x="153.7" y="83.6">VCCPINT3</text>
<text x="125.3" y="85.3">GND4</text>
<text x="125.3" y="87.1">GND5</text>
<text x="125.3" y="88.8">GND6</text>
<text x="153.7" y="85.3">VCCPINT4</text>
<text x="153.7" y="87.1">VCCPINT5</text>
<text x="153.7" y="88.8">VCCPINT6</text>
<text x="125.3" y="90.5">GND7</text>
<text x="125.3" y="92.2">GND8</text>
<text x="125.3" y="94">GND9</text>
<text x="125.3" y="95.7">GND10</text>
<text x="156.2" y="92.2">GND36</text>
<text x="156.2" y="94">GND37</text>
<text x="156.2" y="95.7">GND38</text>
<text x="125.3" y="97.4">GND11</text>
<text x="125.3" y="99.2">GND12</text>
<text x="125.3" y="100.9">GND13</text>
<text x="156.2" y="97.4">GND39</text>
<text x="156.2" y="99.2">GND40</text>
<text x="156.2" y="100.9">GND41</text>
<text x="125.3" y="102.6">GND14</text>
<text x="125.3" y="104.3">GND15</text>
<text x="125.3" y="106.1">GND16</text>
<text x="125.3" y="107.8">GND17</text>
<text x="156.2" y="102.6">GND42</text>
<text x="156.2" y="104.3">GND43</text>
<text x="156.2" y="106.1">GND44</text>
<text x="156.2" y="107.8">GND45</text>
<text x="125.3" y="109.5">GND18</text>
<text x="125.3" y="111.3">GND19</text>
<text x="125.3" y="113">GND20</text>
<text x="156.2" y="109.5">GND46</text>
<text x="156.2" y="111.3">GND47</text>
<text x="156.2" y="113">GND48</text>
<text x="125.3" y="114.7">GND21</text>
<text x="125.3" y="116.4">GND22</text>
<text x="125.3" y="118.2">GND23</text>
<text x="125.3" y="119.9">GND24</text>
<text x="156.2" y="114.7">GND49</text>
<text x="156.2" y="116.4">GND50</text>
<text x="156.2" y="118.2">GND51</text>
<text x="156.2" y="119.9">GND52</text>
<text x="125.3" y="121.6">GND25</text>
<text x="125.3" y="123.3">GND26</text>
<text x="125.3" y="125.1">GND27</text>
<text x="156.2" y="121.6">GND53</text>
<text x="156.2" y="123.3">GND54</text>
<text x="156.2" y="125.1">GND55</text>
<text x="125.3" y="126.8">GND28</text>
<text x="125.3" y="128.5">GND29</text>
<text x="125.3" y="130.2">GND30</text>
<text x="125.3" y="132">GND31</text>
<text x="156.2" y="126.8">GND56</text>
<text x="156.2" y="128.5">GND57</text>
<text x="156.2" y="130.2">GND58</text>
<text x="156.2" y="132">GND59</text>
<text x="125.3" y="133.7">GND32</text>
<text x="125.3" y="135.4">GND33</text>
<text x="125.3" y="137.2">GND34</text>
<text x="156.2" y="133.7">GND60</text>
<text x="156.2" y="135.4">GND61</text>
<text x="156.2" y="137.2">GND62</text>
<text x="125.3" y="138.9">GND35</text>
<text x="156.2" y="138.9">GND63</text>
</g>
<g font-size="1.2">
<text x="29.1" y="1.3">5</text>
<text x="83.6" y="1.3">4</text>
<text x="138.2" y="1.3">3</text>
<text x="192.8" y="1.3">2</text>
<text x="247.4" y="1.3">1</text>
<text x=".5" y="28.3">D</text>
<text x="275.1" y="28.3">D</text>
<text x=".5" y="79.2">C</text>
<text x="275.1" y="79.2">C</text>
<text x=".5" y="130.2">B</text>
<text x="275.1" y="130.2">B</text>
<text x=".5" y="181.1">A</text>
<text x="275.1" y="181.1">A</text>
<text x="29.1" y="206.8">5</text>
<text x="83.6" y="206.8">4</text>
<text x="138.2" y="206.8">3</text>
<text x="192.8" y="206.8">2</text>
<text x="247.4" y="206.8">1</text>
</g>
</svg>
